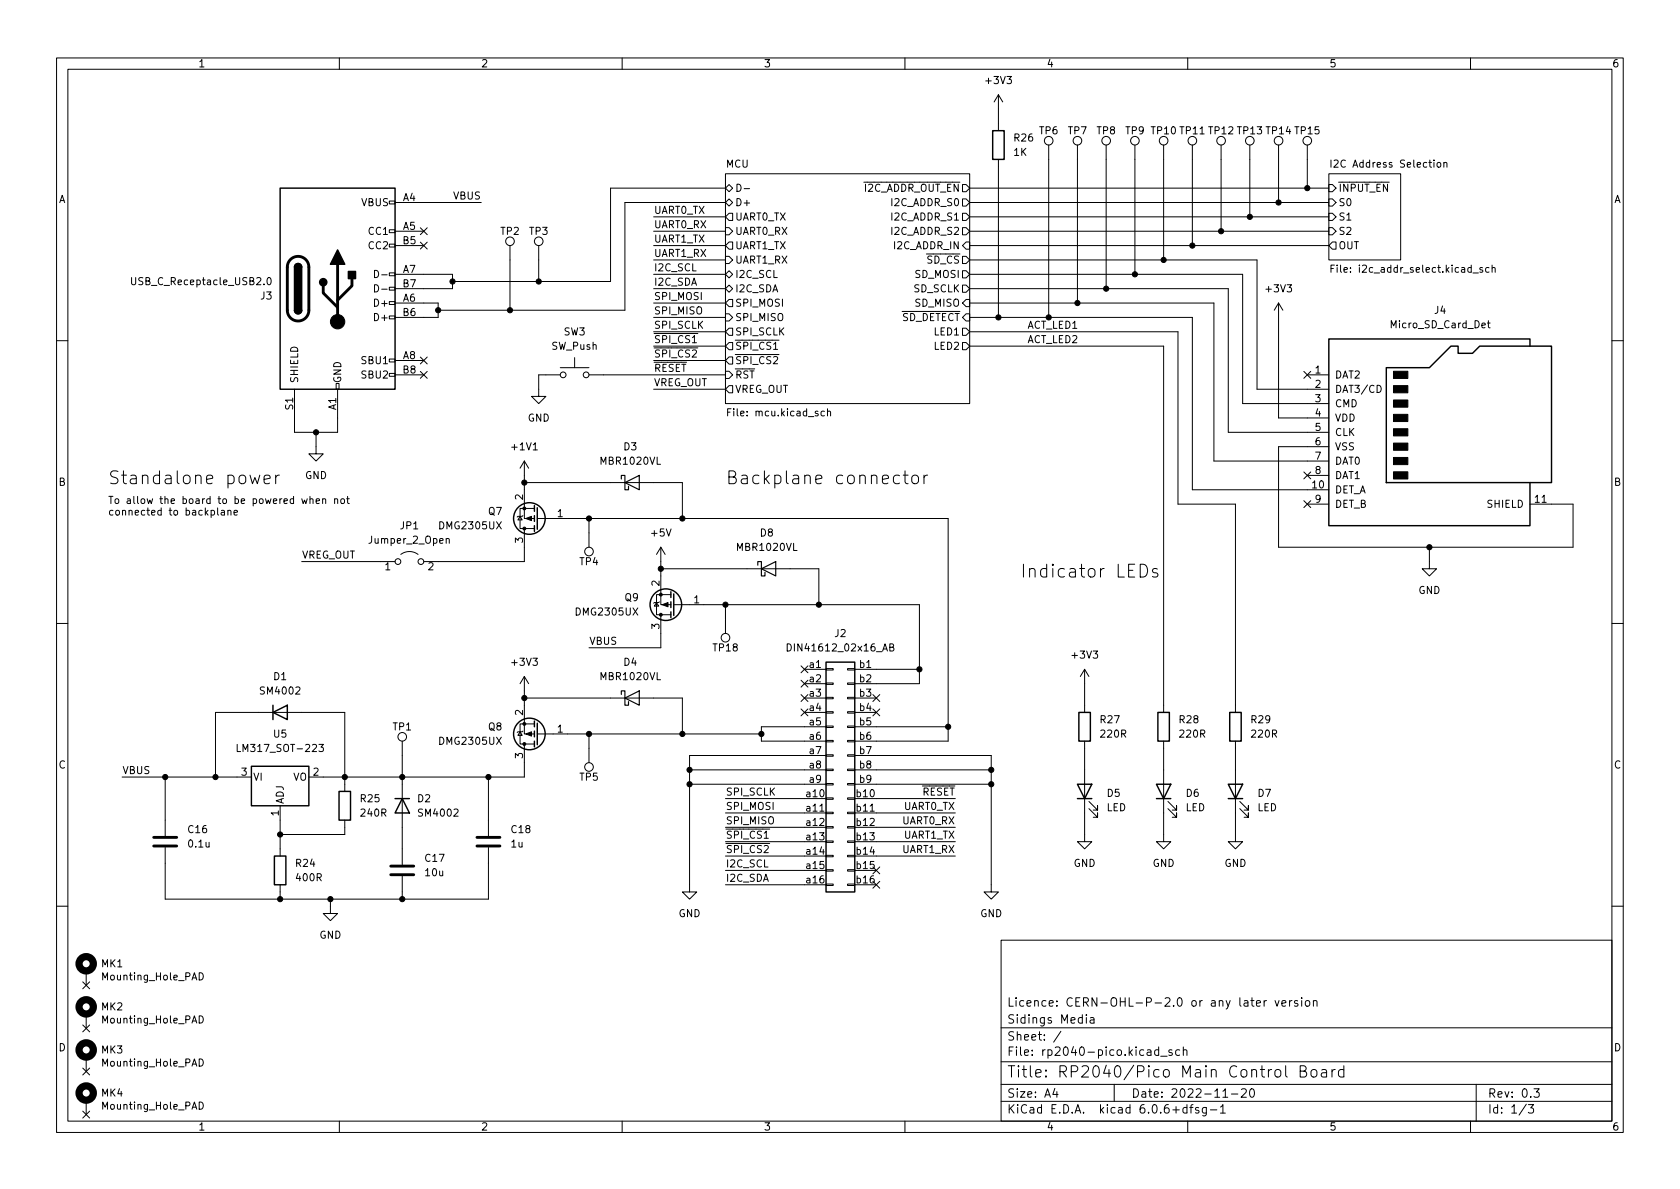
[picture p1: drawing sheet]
<svg xmlns="http://www.w3.org/2000/svg" width="297mm" height="210mm" viewBox="0 0 297 210" stroke-linecap="round" stroke-linejoin="round" font-family="sans-serif">
<g fill="none" stroke="#000" stroke-width=".18">
<path d="M10 10.2h277v190.1h-277zM12 12.2h273v186.1h-273zM60 10.2v2M110 10.2v2M160 10.2v2M176.5 16.8l-.7 1.2M176.5 16.8v6.3M176.5 16.8l.8 1.2M210 10.2v2M260 10.2v2M68.8 35.6h1v.5h-1zM69.8 35.8h15.3"/>
<path d="M115.6 38.3h12.7M128.3 30.7h43.1v40.7h-43.1zM128.3 35.8l.6-.6 .6 .6-.6 .6zM128.3 33.3l.6-.7 .6 .7-.6 .6zM128.3 35.8h-17.8v19.1h-33M128.3 33.3h-20.4v16.5h-27.9M128.9 37.7h.6v1.3h-.6l-.6-.7zM130.3 32.6a.64 .64 0 0 1 .7 .6 .64 .64 0 0 1-.7 .6zM131.6 33.4h.9M170.2 37.7h.6l.6 .6-.6 .7h-.6zM170.2 32.6h.6l.6 .7-.6 .6h-.6zM170.2 35.2h.6l.6 .6-.6 .6h-.6z"/>
<path d="M171.4 35.8h63.5M171.4 33.3h63.5M171.4 38.3h63.5M176.5 28.2v27.9M185.4 25.6v30.5M190.5 25.6v28M195.6 25.6v25.4M200.7 25.6v22.9M205.7 25.6v20.4M210.8 25.6v17.8M215.9 25.6v15.3M221 25.6v12.7"/>
<path d="M226.1 25.6v10.2M231.1 25.6v7.7M234.9 30.7h12.7v15.3h-12.7zM234.9 32.6h.7l.6 .7-.6 .6h-.7zM234.9 35.2h.7l.6 .6-.6 .6h-.7zM234.9 37.7h.7l.6 .6-.6 .7h-.7zM235.3 28.3v1.3M254.1 28.8l.2-.1 .4 .1v.5l-.1 .2-.3 .1-.2-.2zM255.3 28.8l.2-.1 .3 .1v.8M255.3 28.7v.9M23.3 49.1v1l.2 .3 .4-.1 .1-.2v-1M47.4 49.1h.1a.68 .68 0 0 1 .5 .6 .68 .68 0 0 1-.5 .7 .84 .84 0 0 1-.1-1.3z"/>
<path d="M66.2 47.8a.64 .64 0 0 1 .7 .6 .64 .64 0 0 1-.7 .7zM66.2 50.4a.64 .64 0 0 1 .7 .6 .64 .64 0 0 1-.7 .6zM67.5 48.6h1M67.5 51.1h1M68.8 55.9h1v.5h-1zM68.8 53.3h1v.5h-1zM68.8 50.8h1v.5h-1zM68.8 48.3h1v.5h-1zM68.8 43.2h1v.5h-1zM68.8 40.6h1v.5h-1zM69.8 40.9h5.1M69.8 53.6h7.7v2.5h-7.7"/>
<path d="M69.8 48.5h10.2v2.5h-10.2M69.8 43.4h5.1M74.3 42.8l1.2 1.2M74.3 40.3l1.2 1.2M75.5 42.8l-1.2 1.2M75.5 40.3l-1.2 1.2M90.2 43.4v11.5M95.2 43.4v6.4M115.6 40.9h12.7M115.6 53.6h12.7M115.6 48.5h12.7M115.6 43.4h12.7"/>
<path d="M115.6 56.1h12.7M115.6 51h12.7M115.6 46h12.7M115.6 58.7h12.7M128.3 40.3h.6l.6 .6-.6 .6h-.6zM128.3 45.3h.6l.6 .7-.6 .6h-.6zM128.3 51l.6-.6 .6 .6-.6 .7zM128.3 48.5l.6-.6 .6 .6-.6 .6zM128.3 55.5h.6l.6 .6-.6 .7h-.6zM128.9 53h.6v1.2h-.6l-.6-.6zM128.9 58h.6v1.3h-.6l-.6-.6zM128.9 42.8h.6v1.3h-.6l-.6-.7z"/>
<path d="M170.2 40.3h.6l.6 .6-.6 .6h-.6zM170.2 45.3h.6l.6 .7-.6 .6h-.6zM170.2 47.9h.6l.6 .6-.6 .6h-.6zM170.2 50.4h.6l.6 .6-.6 .7h-.6zM170.2 58h.6l.6 .7-.6 .6h-.6zM170.8 42.8h.6v1.3h-.6l-.6-.7zM170.8 53h.6v1.2h-.6l-.6-.6zM170.8 55.5h.6v1.3h-.6l-.6-.7zM171.4 40.9h63.5M171.4 53.6h43.2v27.9h20.3M171.4 48.5h48.3v22.9h15.2M171.4 43.4h63.5"/>
<path d="M171.4 56.1h39.4v30.5h24.1M171.4 51h45.8v25.4h17.7M171.4 58.7h36.9v30.4h10.1v36.9M171.4 46h50.8v22.8h12.7M226.1 53.6v20.3h8.8M226.1 53.6l-.8 1.3M226.1 53.6l.7 1.3M234.9 40.3h.7l.6 .6-.6 .6h-.7zM235.3 47.5h.5M235.6 42.8h.6v1.3h-.6l-.7-.7zM235.9 46.9h-.6v1.2M262.1 47.4l-.3-.1-.2 .2 .1 .2 .4 .1v.3h-.5"/>
<path d="M263 57.1h.5M263.2 56.7v1.1l.3 .2M263.3 47.4l-.4-.1-.2 .2 .1 .6h.5M263.8 47.4l.2-.1 .3 .1 .1 .7M263.8 46.9v1.2M10 60.2h2M52.1 68.8v7.6h7.6v-7.6M55.9 76.4v3.9h1.2l-1.2 1.2-1.3-1.2h1.3M59.4 67.8h.5v1h-.5zM68.8 66h1v.5h-1zM68.8 63.5h1v.5h-1zM69.8 66.3h5.1"/>
<path d="M69.8 63.7h5.1M74.3 65.7l1.2 1.2M74.3 63.1l1.2 1.3M75.5 65.7l-1.2 1.2M75.5 63.1l-1.2 1.3M99.1 66.3h-3.9v3.8h1.3l-1.3 1.3-1.2-1.3h1.2M99.1 65h5M101.6 63.2v1.8M104.1 66.3h24.2M115.6 63.7h12.7M115.6 68.8h12.7M115.6 61.2h12.7"/>
<path d="M128.3 65.7h.6l.6 .6-.6 .6h-.6zM128.7 72.9h.4M128.9 63.1h.6v1.3h-.6l-.6-.7zM128.9 60.6h.6v1.2h-.6l-.6-.6zM128.9 68.2h.6v1.3h-.6l-.6-.7zM129.3 72.3h-.6v1.2M145.8 72.8l-.4-.1-.2 .2 .1 .6h.5M146.3 72.8l.2-.1 .3 .1 .1 .7M146.3 72.3v1.2M170.2 60.6h.6l.6 .6-.6 .6h-.6zM171.4 61.2h34.3v64.8M230.5 65.7l1.2 1.2"/>
<path d="M231.1 66.3h3.8M231.7 65.7l-1.2 1.2M234.9 79h-8.8v17.8h52v-7.7h-7.6M243.5 68.1a.64 .64 0 0 1 .7 .7 .64 .64 0 0 1-.7 .6zM285 60.2h2M38.5 89.8v1.1l.2 .2M39.1 90.3h.5l.1 .8M39.7 90.5l-.4 .1-.2 .2 .2 .3 .4-.1M40.3 90.4l.2-.2 .3 .1v.8M40.3 90.2v.9M41.4 90.7l.6-.2-.1-.2-.3-.1-.2 .2v.6h.5M44.2 84l.4 1.5 .5-1 .4 1 .4-1.5"/>
<path d="M46.7 84.8l1.1-.2-.1-.5-.7-.1-.3 .3 .1 1.1 .2 .1 .7-.1M48.7 84v1.5M49.4 84a.58 .58 0 0 0-.7 .5M53.3 99.3h16.5M53.4 88.2l.2 .8 .2-.6 .3 .6 .2-.8M54.8 88.3l.2-.1 .3 .1 .1 .7M54.8 87.8v1.2M55.9 88.6l.6-.1-.1-.2-.3-.1-.2 .2 .1 .6h.4M57 88.3l.2-.1 .3 .1 .1 .7M57 88.2v.8M59.2 88.3l.1-.1 .3 .1 .1 .7M59.2 88.2v.8"/>
<path d="M60.4 88.3l.3-.1 .2 .2v.4l-.2 .2h-.3l-.1-.2zM61.3 88.2h.5M61.5 87.8v1.1l.3 .1M70.9 98a2.54 2.54 0 0 1 3 0M78.9 95.3l.2-.1 .3 .1v.8M91.9 91.3l.4 .6h-.7zM92.5 91.2l-.2 .1h-.7l-.2 .1M92.7 81.5v10.2h1.8M92.7 81.5l-.8 1.3M92.7 93.5v5.8h-17.8M92.7 81.5l.8 1.3M92.7 85.3h27.9v6.4"/>
<path d="M94.5 89.9h-2.6v3.6h2.6M95 91.7h72.6v39.4h-16.5M104.1 91.7v5.1M116.8 96.8v10.1h1.8M116.8 96.8l-.7 1.2M116.8 96.8l.8 1.2M159 84.1l-.6-.1-.4 .5v.6l.2 .3 .2 .1 .6-.1M159.7 84h.9M160 83.3v1.9l.1 .2 .5 .1M161.3 84.2a.62 .62 0 0 1 .6-.2 .62 .62 0 0 1 .5 .5v.6a.62 .62 0 0 1-.6 .5 .62 .62 0 0 1-.6-.5zM163.4 84v1.5M164 84a.58 .58 0 0 0-.6 .5"/>
<path d="M201.6 99.8a1.2 1.2 0 0 1 1.3 .7 1.2 1.2 0 0 1-.4 1.4l-.9 .1zM230.5 83.5l1.2 1.2M230.5 88.5l1.2 1.3M231.1 89.1h3.8M231.1 84.1h3.8M231.7 83.5l-1.2 1.2M231.7 88.5l-1.2 1.3M252.7 96.8v3.8h1.3l-1.3 1.2-1.2-1.2h1.2M10 110.2h2M92.7 119.6v10.2h1.8M92.7 119.6l-.8 1.3M92.7 119.6l.8 1.3"/>
<path d="M116.1 106.5l.4 .7h-.8zM116.6 106.4l-.1 .1h-.8l-.1 .2M116.8 108.7v5.8h-12.7M116.8 100.6h28v6.3M118.6 105.2h-2.5v3.5h2.5M119.1 106.9h43.5v14h-11.5M128.3 106.9v5.1M139.2 113.9a.64 .64 0 0 1 .7 .6 .64 .64 0 0 1-.7 .6zM141.6 117.7l1.2 1.3M142.2 118.4h3.8M142.8 117.7l-1.2 1.3M146 118.2h1.3v.3h-1.3z"/>
<path d="M149.9 118.2h1.2v.3h-1.2zM151.1 118.4h11.5M157.3 114.5l.6-.1 .1-.2-.1-.2-.6-.1v1.2h.5l.2-.1 .1-.3-.3-.2M191.8 118.4v7.6M191.8 118.4l-.8 1.2M191.8 118.4l.7 1.2M204.6 100.6l-.5-.1-.3 .4 .1 .3 .7 .2 .1 .2-.1 .3-.2 .1-.6-.1M285 110.2h2M21.6 137.4h22.8M29.2 137.4v10.4M38.1 137.4v-11.4h22.9v13.9M41.9 131.6v1.3h.6"/>
<path d="M56.4 131.6h.8l-.4 .5 .3 .1v.6l-.2 .1-.5-.1M71.1 131.1v21.8M86.4 137.4v10.4M91.9 129.4l.4 .6h-.7zM92.5 129.3l-.2 .1h-.7l-.2 .1M92.7 123.4h27.9v6.4M92.7 131.6v5.8h-38.1M94.5 128h-2.6v3.6h2.6M95 129.8h39.6M104.1 129.8v5.1M121.9 136.1h24.1M121.9 138.7h24.1"/>
<path d="M141.6 122.8l1.2 1.2M141.6 120.3l1.2 1.2M141.6 125.4l1.2 1.2M142.2 123.4h3.8M142.2 120.9h3.8M142.2 126h3.8M142.8 122.8l-1.2 1.2M142.8 120.3l-1.2 1.2M142.8 125.4l-1.2 1.2M146 138.6h1.3v.2h-1.3zM146 136h1.3v.3h-1.3zM146 133.5h1.3v.2h-1.3z"/>
<path d="M146 130.9h1.3v.3h-1.3zM146 128.4h1.3v.2h-1.3zM146 125.9h1.3v.2h-1.3zM146 123.3h1.3v.3h-1.3zM146 120.8h1.3v.2h-1.3zM146 133.6h-24.1v24.1h1.3l-1.3 1.3-1.3-1.3h1.3M146 128.5h-11.4v2.6h11.4M149.9 138.6h1.2v.2h-1.2zM149.9 136h1.2v.3h-1.2zM149.9 133.5h1.2v.2h-1.2zM149.9 130.9h1.2v.3h-1.2zM149.9 128.4h1.2v.2h-1.2z"/>
<path d="M149.9 125.9h1.2v.2h-1.2zM149.9 123.3h1.2v.3h-1.2zM149.9 120.8h1.2v.2h-1.2zM151.1 133.6h24.2v24.1h1.2l-1.2 1.3-1.3-1.3h1.3M151.1 123.4h3.8M151.1 126h3.8M151.1 128.5h16.5M151.1 136.1h24.2M151.1 138.7h24.2M154.3 125.4l1.2 1.2M154.3 122.8l1.2 1.2M155.5 125.4l-1.2 1.2"/>
<path d="M155.5 122.8l-1.2 1.2M191.8 131.1v17.7h1.2l-1.2 1.3-1.3-1.3h1.3M205.7 131.1v17.7h1.3l-1.3 1.3-1.2-1.3h1.2M218.4 131.1v17.7h1.3l-1.3 1.3-1.2-1.3h1.2M29.2 149.9v9.1h57.2v-9.1M49.5 142.5v8.9M49.5 156.5v2.5M58.4 159v2.5h1.3l-1.3 1.3-1.3-1.3h1.3M61 145v2.6h-11.5M71.1 154.9v4.1M128.3 141.2h17.7M128.3 143.8h17.7"/>
<path d="M128.3 146.3h17.7M128.3 148.8h17.7M128.3 151.4h17.7M128.3 153.9h17.7M128.3 156.5h17.7M146 156.3h1.3v.3h-1.3zM146 153.8h1.3v.2h-1.3zM146 151.3h1.3v.2h-1.3zM146 148.7h1.3v.3h-1.3zM146 146.2h1.3v.2h-1.3zM146 143.6h1.3v.3h-1.3zM146 141.1h1.3v.2h-1.3z"/>
<path d="M149.9 156.3h1.2v.3h-1.2zM149.9 153.8h1.2v.2h-1.2zM149.9 151.3h1.2v.2h-1.2zM149.9 148.7h1.2v.3h-1.2zM149.9 146.2h1.2v.2h-1.2zM149.9 143.6h1.2v.3h-1.2zM149.9 141.1h1.2v.2h-1.2zM151.1 141.2h17.8M151.1 143.8h17.8M151.1 146.3h17.8M151.1 148.8h17.8M151.1 151.4h17.8"/>
<path d="M151.1 153.9h3.8M151.1 156.5h3.8M154.3 153.3l1.2 1.2M154.3 155.8l1.2 1.3M155.5 153.3l-1.2 1.2M155.5 155.8l-1.2 1.3M192.5 143l1.6 1.5v-.7v.7h-.8M192.5 141.7l1.6 1.6v-.8v.8h-.8M206.5 143l1.5 1.5v-.7v.7h-.7M206.5 141.7l1.5 1.6v-.8v.8h-.7M219.2 143l1.5 1.5v-.7v.7h-.7M219.2 141.7l1.5 1.6v-.8v.8h-.7"/>
<path d="M10 160.2h2M14.6 173.6l1.2 1.2M15.2 171.7v2.5M15.2 179.3v2.6M15.8 173.6l-1.2 1.2M35.2 172a.64 .64 0 0 1 .7 .7 .64 .64 0 0 1-.7 .6zM35.2 179.6a.64 .64 0 0 1 .7 .7 .64 .64 0 0 1-.7 .6zM177 166.3h108v32h-108zM192.1 179.4v.2M192.1 179.9v1M222.1 177.4l.8-.1-.1-.3-.4-.1-.3 .2 .1 .8h.6M223.5 176.9v1"/>
<path d="M223.9 176.9l-.3 .1-.1 .2M225.4 176.9l.4 1 .3-1M226.6 177.4l.8-.1-.1-.3-.4-.1-.3 .2 .1 .8h.6M228 176.9v1M228.4 176.9l-.3 .1-.1 .2M229.4 177l-.3-.1-.2 .2v.3l.5 .1v.4h-.5M230.1 176.4v.2M230.1 176.9v1M230.9 177l.4-.1 .3 .3v.4l-.3 .3h-.4l-.1-.3v-.4zM232.2 177.1l.2-.2 .4 .1 .1 .9M232.2 176.9v1M285 160.2h2"/>
<path d="M14.6 181.2l1.2 1.3M14.6 196.5l1.2 1.2M14.6 188.9l1.2 1.2M15.2 186.9v2.6M15.2 194.6v2.5M15.8 181.2l-1.2 1.3M15.8 196.5l-1.2 1.2M15.8 188.9l-1.2 1.2M35.2 187.3a.64 .64 0 0 1 .7 .6 .64 .64 0 0 1-.7 .6zM35.2 194.9a.64 .64 0 0 1 .7 .6 .64 .64 0 0 1-.7 .6zM60 198.3v2M110 198.3v2"/>
<path d="M160 198.3v2M177 194.8h108M177 191.8h108M177 187.8h108M177 181.8h108M186.5 192.5l-.4 1h1M186.9 193v1M187.6 182.4l-1.3 1.9M192.8 180h.6v.9M193.4 180.3l-.5 .1a.29 .29 0 0 0-.2 .2 .29 .29 0 0 0 .2 .3h.5M197 191.8v3M204.9 185.7l-.5-.1-.3 .3v.4l.2 .3h.6"/>
<path d="M204.9 185.1v1.5M205.2 186.8h1.2M207.2 185.7l-.3-.1-.3 .2 .1 .3 .5 .1v.4h-.6M208.6 185.7l-.5-.1-.2 .3v.4l.1 .3h.6M209.2 185.8l.2-.2 .4 .1 .1 .9M209.2 185.1v1.5M209.9 195.9l-.5-.1-.3 .3v.4l.2 .3h.6M209.9 195.3v1.5M210 198.3v2M210.4 195.8h.5M210.9 195.3l-.3 .2v1.3M211.9 195.9l-.3-.1-.2 .2v.3l.5 .1v.4h-.5"/>
<path d="M213.3 195.8v1.2l-.3 .3h-.4M213.3 195.9l-.4-.1-.3 .3v.4l.1 .3h.6M214 196.3h1.1M215.8 195.8l.4-.5v1.5M215.8 196.8h.8M216.2 194h.9M217.7 193.5h1.2M219.5 192.7l.6-.2 .2 .2 .1 .3-1 1h1M221.1 192.7l.2-.2a.81 .81 0 0 1 .6 .7 .81 .81 0 0 1-.3 .8h-.2a.81 .81 0 0 1-.3-1.3zM227.3 188.5v1.7l.3 .3M229.9 189.4h.7a.49 .49 0 0 0 .3-.5 .49 .49 0 0 0-.3-.4h-.7v2h.7a.53 .53 0 0 0 .4-.6 .53 .53 0 0 0-.4-.5M232 189.2a.54 .54 0 0 1 .8 .3v.6a.54 .54 0 0 1-.5 .4 .54 .54 0 0 1-.5-.4v-.6z"/>
<path d="M233.7 189.2l.2-.1 .6 .1 .1 1.3M234.6 189.6l-.7 .1a.39 .39 0 0 0-.3 .4 .39 .39 0 0 0 .3 .4l.7-.1M235.5 189.1v1.4M236.1 189.1a.51 .51 0 0 0-.6 .4M237.6 189.2l-.6-.1-.4 .4v.6l.2 .3 .2 .1 .6-.1M237.6 188.5v2M260 198.3v2M261 191.8v6.5M269.9 195.3l-1.3 1.9M270.2 195.3h1l-.6 .6 .5 .1v.7l-.2 .1h-.5l-.2-.1M271.2 192.5h1l-.5 .6 .4 .1v.7l-.2 .1h-.5l-.2-.1"/>
<circle cx="185.4" cy="24.9" r=".76"/>
<circle cx="190.5" cy="24.9" r=".76"/>
<circle cx="195.6" cy="24.9" r=".76"/>
<circle cx="200.7" cy="24.9" r=".76"/>
<circle cx="205.7" cy="24.9" r=".76"/>
<circle cx="210.8" cy="24.9" r=".76"/>
<circle cx="215.9" cy="24.9" r=".76"/>
<circle cx="221" cy="24.9" r=".76"/>
<circle cx="226.1" cy="24.9" r=".76"/>
<circle cx="231.1" cy="24.9" r=".76"/>
<circle cx="90.2" cy="42.7" r=".76"/>
<circle cx="95.2" cy="42.7" r=".76"/>
<circle cx="99.6" cy="66.3" r=".51"/>
<circle cx="103.6" cy="66.3" r=".51"/>
<circle cx="70.4" cy="99.3" r=".51"/>
<circle cx="74.4" cy="99.3" r=".51"/>
<circle cx="104.1" cy="97.5" r=".76"/>
<circle cx="128.3" cy="112.8" r=".76"/>
<circle cx="71.1" cy="130.3" r=".76"/>
<circle cx="104.1" cy="135.6" r=".76"/>
</g>
<g fill="none" stroke="#000" stroke-width="1.3">
<circle cx="15.2" cy="170.4" r="1.27"/>
<circle cx="15.2" cy="178" r="1.27"/>
<circle cx="15.2" cy="185.7" r="1.27"/>
<circle cx="15.2" cy="193.3" r="1.27"/>
</g>
<path d="M109.9 84.7v-.6h.6v2.5h.6v-.6M110.5 85.3l2.5-1.2v2.5zM134 99.9v-.6h.6v2.5h.7v-.6M134.6 100.6l2.6-1.3v2.5zM109.9 122.8v-.6h.6v2.5h.6v-.6M110.5 123.4l2.5-1.2v2.5z" fill="none" stroke="#000" stroke-width=".2"/>
<g fill="none" stroke="#000" stroke-width=".25">
<path d="M49.5 33.3h20.3v35.5h-20.3zM175.5 23.1h2v5.1h-2zM52.1 54.9a.64 .64 0 0 0 .6 .6 .64 .64 0 0 0 .6-.6M52.1 47.2a.64 .64 0 0 1 .6-.6 .64 .64 0 0 1 .6 .6M245.1 65h7.6l3.8-3.8h1.3v1.3h2.5l1.3-1.3h12.7v24.1h-29.2zM270.5 61.2v-1.3h-35.6v33.1h35.6v-7.7M94.5 89.4v1M94.5 91.2v1M94.5 93v1M95 89.8v3.8M118.6 104.6v1.1M118.6 106.4v1"/>
<path d="M118.6 108.2v1M119.1 105v3.8M146 117.1h5.1v40.6h-5.1zM44.4 135.5h10.2v7h-10.2zM48.3 126l2.5-1.3v2.5zM48.3 124.7v2.5M59.9 139.9h2.1v5.1h-2.1zM94.5 127.5v1M94.5 129.3v1M94.5 131.1v1M95 127.9v3.8M190.5 138.7h2.5l-1.2 2.5z"/>
<path d="M190.8 126h2v5.1h-2zM204.5 138.7h2.5l-1.3 2.5zM204.7 126h2.1v5.1h-2.1zM217.2 138.7h2.5l-1.3 2.5zM217.4 126h2.1v5.1h-2.1zM48.5 151.4h2v5.1h-2zM69.8 141.2h2.6M71.1 141.2l1.3 2.6h-2.6zM190.5 141.2h2.5M204.5 141.2h2.5M217.2 141.2h2.5"/>
<circle cx="93.6" cy="91.7" r="2.79"/>
<circle cx="117.7" cy="106.9" r="2.79"/>
<circle cx="93.6" cy="129.8" r="2.79"/>
</g>
<g fill="#000" stroke="#000" stroke-width=".18">
<path d="M246.4 78.4h2.5v1.2h-2.5zM246.4 75.8h2.5v1.3h-2.5zM246.4 73.3h2.5v1.2h-2.5zM246.4 70.7h2.5v1.3h-2.5zM246.4 68.2h2.5v1.3h-2.5zM246.4 65.7h2.5v1.2h-2.5zM93 91.7l1-.4v.8zM246.4 83.4h2.5v1.3h-2.5zM246.4 80.9h2.5v1.3h-2.5zM117.1 106.9l1-.4v.8zM93 129.8l1-.4v.8z"/>
<circle cx="221" cy="38.3" r=".46"/>
<circle cx="226.1" cy="35.8" r=".46"/>
<circle cx="231.1" cy="33.3" r=".46"/>
<circle cx="59.7" cy="56.9" r="1.27"/>
<circle cx="77.5" cy="54.9" r=".46"/>
<circle cx="80" cy="49.8" r=".46"/>
<circle cx="90.2" cy="54.9" r=".46"/>
<circle cx="95.2" cy="49.8" r=".46"/>
<circle cx="176.5" cy="56.1" r=".46"/>
<circle cx="185.4" cy="56.1" r=".46"/>
<circle cx="190.5" cy="53.6" r=".46"/>
<circle cx="195.6" cy="51" r=".46"/>
<circle cx="200.7" cy="48.5" r=".46"/>
<circle cx="205.7" cy="46" r=".46"/>
<circle cx="210.8" cy="43.4" r=".46"/>
<circle cx="215.9" cy="40.9" r=".46"/>
<circle cx="55.9" cy="76.4" r=".46"/>
<circle cx="92.7" cy="85.3" r=".46"/>
<circle cx="92.7" cy="89.9" r=".25"/>
<circle cx="92.7" cy="93.5" r=".25"/>
<circle cx="104.1" cy="91.7" r=".46"/>
<circle cx="120.6" cy="91.7" r=".46"/>
<circle cx="252.7" cy="96.8" r=".46"/>
<circle cx="116.8" cy="100.6" r=".46"/>
<circle cx="116.8" cy="105.2" r=".25"/>
<circle cx="116.8" cy="108.7" r=".25"/>
<circle cx="128.3" cy="106.9" r=".46"/>
<circle cx="144.8" cy="106.9" r=".46"/>
<circle cx="162.6" cy="118.4" r=".46"/>
<circle cx="29.2" cy="137.4" r=".46"/>
<circle cx="38.1" cy="137.4" r=".46"/>
<circle cx="61" cy="137.4" r=".46"/>
<circle cx="71.1" cy="137.4" r=".46"/>
<circle cx="86.4" cy="137.4" r=".46"/>
<circle cx="92.7" cy="123.4" r=".46"/>
<circle cx="92.7" cy="128" r=".25"/>
<circle cx="92.7" cy="131.6" r=".25"/>
<circle cx="104.1" cy="129.8" r=".46"/>
<circle cx="120.6" cy="129.8" r=".46"/>
<circle cx="121.9" cy="138.7" r=".46"/>
<circle cx="121.9" cy="136.1" r=".46"/>
<circle cx="134.6" cy="129.8" r=".46"/>
<circle cx="167.6" cy="128.5" r=".46"/>
<circle cx="175.3" cy="138.7" r=".46"/>
<circle cx="175.3" cy="136.1" r=".46"/>
<circle cx="49.5" cy="147.6" r=".46"/>
<circle cx="49.5" cy="159" r=".46"/>
<circle cx="58.4" cy="159" r=".46"/>
<circle cx="71.1" cy="159" r=".46"/>
</g>
<path d="M51.4 45.9a1.91 1.91 0 0 1 2-.4 1.91 1.91 0 0 1 1.2 1.7v7.7a1.91 1.91 0 0 1-1.9 1.9 1.91 1.91 0 0 1-1.9-1.9v-7.8l.2-.7zM57.1 50.5v1.3l2.6 2.6M59.7 46.7v10.2M62.2 49.3v1.2l-2.5 2.6M27.2 149.6h4M27.2 148.1h4M69.1 154.7h4.1M69.1 153.2h4.1M84.3 149.6h4.1M84.3 148.1h4.1" fill="none" stroke="#000" stroke-width=".51"/>
<g fill="#000" stroke="#000" stroke-width=".25">
<path d="M52.1 54.9h1.2a.64 .64 0 0 1-.6 .6 .64 .64 0 0 1-.6-.6zM52.1 47.2h1.2v7.7h-1.2zM52.3 46.8a.64 .64 0 0 1 .6-.1 .64 .64 0 0 1 .4 .5h-1.2zM59.7 44.2l1.3 2.5h-2.6zM61.6 48h1.3v1.3h-1.3z"/>
<circle cx="57.1" cy="49.9" r=".63"/>
</g>
<g font-size="3.2">
<text x="19" y="85.6">Standalone power</text>
<text x="128.3" y="85.6">Backplane connector</text>
<text x="180.3" y="102.2">Indicator LEDs</text>
</g>
<text font-size="2.8" x="178" y="190.6">Title: RP2040/Pico Main Control Board</text>
<g font-size="2.1">
<text x="178" y="178">Licence: CERN-OHL-P-2.0 or any later version</text>
<text x="178" y="184">Sheet: /</text>
<text x="178" y="181">Sidings Media</text>
<text x="178" y="186.7">File: rp2040-pico.kicad_sch</text>
<text x="178" y="196.9">KiCad E.D.A. kicad 6.0.6+dfsg-1</text>
<text x="178" y="194.1">Size: A4</text>
<text x="200" y="194.1">Date: 2022-11-20</text>
<text x="263" y="194.1">Rev: 0.3</text>
<text x="263" y="196.9">Id: 1/3</text>
</g>
<g font-size="1.8">
<text x="35" y="11.9">1</text>
<text x="85" y="11.9">2</text>
<text x="135" y="11.9">3</text>
<text x="185" y="11.9">4</text>
<text x="235" y="11.9">5</text>
<text x="285" y="11.9">6</text>
<text x="174.4" y="14.9">+3V3</text>
<text x="183.8" y="23.7">TP6</text>
<text x="188.9" y="23.7">TP7</text>
<text x="194" y="23.7">TP8</text>
<text x="199" y="23.7">TP9</text>
<text x="203.6" y="23.7">TP10 TP11 TP12 TP13 TP14 TP15</text>
<text x="128.4" y="29.6">MCU</text>
<text x="179.3" y="27.6">1K</text>
<text x="179.4" y="25">R26</text>
<text x="236.2" y="29.6">I2C Address Selection</text>
<text x="10.3" y="35.9">A</text>
<text x="71.3" y="35.6">A4</text>
<text x="80.2" y="35.3">VBUS</text>
<text x="151.4" y="33.9">~{I2C_ADDR_OUT_EN}</text>
<text x="236.6" y="33.9">~{INPUT_EN}</text>
<text x="285.3" y="35.9">A</text>
<text x="63.9" y="36.4">VBUS</text>
<text x="65.3" y="41.5">CC1</text>
<text x="71.3" y="40.6">A5</text>
<text x="88.5" y="41.5">TP2</text>
<text x="93.6" y="41.5">TP3</text>
<text x="115.6" y="40.3">UART0_RX</text>
<text x="115.6" y="37.8">UART0_TX</text>
<text x="129.9" y="41.5">UART0_RX</text>
<text x="129.9" y="39">UART0_TX</text>
<text x="129.9" y="36.4">D+</text>
<text x="157.8" y="39">I2C_ADDR_S1</text>
<text x="157.8" y="41.5">I2C_ADDR_S2</text>
<text x="157.8" y="36.4">I2C_ADDR_S0</text>
<text x="236.6" y="36.4">S0</text>
<text x="236.6" y="41.5">S2</text>
<text x="236.6" y="39">S1</text>
<text x="65.3" y="44.1">CC2</text>
<text x="71.3" y="43.2">B5</text>
<text x="115.6" y="45.4">UART1_RX</text>
<text x="115.6" y="48">I2C_SCL</text>
<text x="115.6" y="42.9">UART1_TX</text>
<text x="129.9" y="46.6">UART1_RX</text>
<text x="129.9" y="44.1">UART1_TX</text>
<text x="158.2" y="44.1">I2C_ADDR_IN</text>
<text x="162.5" y="46.6">~{SD_CS}</text>
<text x="236.6" y="44.1">OUT</text>
<text x="23.8" y="50.4">USB_C_Receptacle_USB2.0</text>
<text x="46.1" y="53">J3</text>
<text x="71.3" y="53.3">A6</text>
<text x="71.3" y="48.3">A7</text>
<text x="71.3" y="50.8">B7</text>
<text x="115.6" y="53">SPI_MOSI</text>
<text x="115.6" y="50.5">I2C_SDA</text>
<text x="129.9" y="51.7">I2C_SDA</text>
<text x="129.9" y="49.1">I2C_SCL</text>
<text x="161.5" y="51.7">SD_SCLK</text>
<text x="161.8" y="49.1">SD_MOSI</text>
<text x="224" y="51.7">+3V3</text>
<text x="236.6" y="48.2">File: i2c_addr_select.kicad_sch</text>
<text x="66.5" y="54.2">D+</text>
<text x="66.5" y="56.8">D+</text>
<text x="71.3" y="55.9">B6</text>
<text x="99.7" y="59.3">SW3</text>
<text x="115.6" y="58.1">SPI_SCLK</text>
<text x="115.6" y="55.6">SPI_MISO</text>
<text x="129.9" y="54.2">SPI_MOSI</text>
<text x="129.9" y="59.3">SPI_SCLK</text>
<text x="129.9" y="56.8">SPI_MISO</text>
<text x="157.9" y="56.8">~{SD_DETECT}</text>
<text x="161.8" y="54.2">SD_MISO</text>
<text x="165.3" y="59.3">LED1</text>
<text x="181.6" y="58.1">ACT_LED1</text>
<text x="246.1" y="58">Micro_SD_Card_Det</text>
<text x="253.7" y="55.5">J4</text>
<text x="64.1" y="64.4">SBU1</text>
<text x="71.3" y="63.5">A8</text>
<text x="97.5" y="61.8">SW_Push</text>
<text x="115.6" y="65.7">~{RESET}</text>
<text x="115.6" y="63.2">~{SPI_CS2}</text>
<text x="115.6" y="60.7">~{SPI_CS1}</text>
<text x="129.9" y="64.4">~{SPI_CS2}</text>
<text x="129.9" y="61.8">~{SPI_CS1}</text>
<text x="165.3" y="61.8">LED2</text>
<text x="181.6" y="60.7">ACT_LED2</text>
<text x="52.7" y="67.8" transform="rotate(-90 52.7 67.8)">SHIELD</text>
<text x="60.3" y="67.8" transform="rotate(-90 60.3 67.8)">GND</text>
<text x="64.1" y="66.9">SBU2</text>
<text x="71.3" y="66">B8</text>
<text x="115.6" y="68.3">VREG_OUT</text>
<text x="129.9" y="66.9">~{RST}</text>
<text x="129.9" y="69.5">VREG_OUT</text>
<text x="232.6" y="66">1</text>
<text x="232.6" y="68.6">2</text>
<text x="232.6" y="71.1">3</text>
<text x="236" y="66.9">DAT2</text>
<text x="236" y="69.5">DAT3/CD</text>
<text x="51.8" y="72.4" transform="rotate(-90 51.8 72.4)">S1</text>
<text x="59.4" y="72.5" transform="rotate(-90 59.4 72.5)">A1</text>
<text x="93.3" y="74.5">GND</text>
<text x="129.3" y="73.6">File: mcu.kicad_sch</text>
<text x="232.6" y="73.7">4</text>
<text x="232.6" y="76.2">5</text>
<text x="236" y="72">CMD</text>
<text x="236" y="74.5">VDD</text>
<text x="236" y="77.1">CLK</text>
<text x="90.6" y="79.6">+1V1</text>
<text x="106.3" y="82.2">MBR1020VL</text>
<text x="110.3" y="79.6">D3</text>
<text x="232.6" y="78.7">6</text>
<text x="232.6" y="81.3">7</text>
<text x="232.6" y="83.8">8</text>
<text x="236" y="79.6">VSS</text>
<text x="236" y="82.2">DAT0</text>
<text x="10.3" y="85.9">B</text>
<text x="19" y="89.1">To allow the board to be powered when not</text>
<text x="53.9" y="84.7">GND</text>
<text x="92.5" y="88.4" transform="rotate(-90 92.5 88.4)">2</text>
<text x="232.1" y="86.4">10</text>
<text x="232.6" y="88.9">9</text>
<text x="236" y="87.2">DET_A</text>
<text x="236" y="84.7">DAT1</text>
<text x="236" y="89.8">DET_B</text>
<text x="263" y="89.8">SHIELD</text>
<text x="271.4" y="88.9">11</text>
<text x="285.3" y="85.9">B</text>
<text x="19" y="91.1">connected to backplane</text>
<text x="70.8" y="93.6">JP1</text>
<text x="77.9" y="93.6">DMG2305UX</text>
<text x="86.4" y="91.1">Q7</text>
<text x="92.5" y="96" transform="rotate(-90 92.5 96)">3</text>
<text x="98.6" y="91.4">1</text>
<text x="115.2" y="94.9">+5V</text>
<text x="134.4" y="94.9">D8</text>
<text x="53.3" y="98.8">VREG_OUT</text>
<text x="65.5" y="96.1">Jumper_2_Open</text>
<text x="68.1" y="100.8">1</text>
<text x="75.7" y="100.8">2</text>
<text x="102.5" y="99.9">TP4</text>
<text x="130.5" y="97.4">MBR1020VL</text>
<text x="110.5" y="106.3">Q9</text>
<text x="116.6" y="103.6" transform="rotate(-90 116.6 103.6)">2</text>
<text x="122.7" y="106.7">1</text>
<text x="250.8" y="105">GND</text>
<text x="102" y="108.8">DMG2305UX</text>
<text x="116.6" y="111.2" transform="rotate(-90 116.6 111.2)">3</text>
<text x="147.6" y="112.6">J2</text>
<text x="90.6" y="117.7">+3V3</text>
<text x="104.1" y="114">VBUS</text>
<text x="110.3" y="117.7">D4</text>
<text x="126.2" y="115.2">TP18</text>
<text x="139.9" y="115.2">DIN41612_02x16_AB</text>
<text x="143.2" y="118.1">a1</text>
<text x="152" y="118.1">b1</text>
<text x="189.7" y="116.5">+3V3</text>
<text x="46.2" y="122.8">SM4002</text>
<text x="48.4" y="120.3">D1</text>
<text x="106.3" y="120.3">MBR1020VL</text>
<text x="143.2" y="120.6">a2</text>
<text x="143.2" y="123.2">a3</text>
<text x="143.2" y="125.7">a4</text>
<text x="152" y="120.6">b2</text>
<text x="152" y="123.2">b3</text>
<text x="152" y="125.7">b4</text>
<text x="48.4" y="130.4">U5</text>
<text x="69.5" y="129.2">TP1</text>
<text x="77.9" y="131.7">DMG2305UX</text>
<text x="86.4" y="129.2">Q8</text>
<text x="92.5" y="126.5" transform="rotate(-90 92.5 126.5)">2</text>
<text x="98.6" y="129.5">1</text>
<text x="143.2" y="128.3">a5</text>
<text x="143.2" y="130.8">a6</text>
<text x="152" y="128.3">b5</text>
<text x="152" y="130.8">b6</text>
<text x="194.6" y="127.9">R27</text>
<text x="194.7" y="130.4">220R</text>
<text x="208.6" y="127.9">R28</text>
<text x="208.7" y="130.4">220R</text>
<text x="221.3" y="127.9">R29</text>
<text x="221.4" y="130.4">220R</text>
<text x="10.3" y="135.9">C</text>
<text x="21.6" y="136.9">VBUS</text>
<text x="42.7" y="137.2">3</text>
<text x="42.7" y="133">LM317_SOT-223</text>
<text x="55.4" y="137.2">2</text>
<text x="92.5" y="134.1" transform="rotate(-90 92.5 134.1)">3</text>
<text x="143.2" y="133.3">a7</text>
<text x="143.2" y="135.9">a8</text>
<text x="152" y="133.3">b7</text>
<text x="152" y="135.9">b8</text>
<text x="285.3" y="135.9">C</text>
<text x="44.7" y="138">VI</text>
<text x="50.2" y="142.2" transform="rotate(-90 50.2 142.2)">ADJ</text>
<text x="51.8" y="138">VO</text>
<text x="63.8" y="141.9">R25</text>
<text x="73.8" y="141.9">D2</text>
<text x="102.5" y="138">TP5</text>
<text x="128.3" y="140.7">SPI_SCLK</text>
<text x="128.3" y="143.2">SPI_MOSI</text>
<text x="142.7" y="141">a10</text>
<text x="142.7" y="143.5">a11</text>
<text x="143.2" y="138.4">a9</text>
<text x="151.5" y="141">b10</text>
<text x="151.5" y="143.5">b11</text>
<text x="152" y="138.4">b9</text>
<text x="159.8" y="143.2">UART0_TX</text>
<text x="161.6" y="140.7">~{RESET}</text>
<text x="195.6" y="143.4">LED</text>
<text x="195.8" y="140.9">D5</text>
<text x="209.6" y="143.4">LED</text>
<text x="209.7" y="140.9">D6</text>
<text x="222.3" y="143.4">LED</text>
<text x="222.4" y="140.9">D7</text>
<text x="33.3" y="147.3">C16</text>
<text x="33.4" y="149.9">0.1u</text>
<text x="49.3" y="144.3" transform="rotate(-90 49.3 144.3)">1</text>
<text x="63.9" y="144.4">240R</text>
<text x="74.2" y="144.4">SM4002</text>
<text x="90.4" y="149.9">1u</text>
<text x="90.5" y="147.3">C18</text>
<text x="128.3" y="148.3">~{SPI_CS1}</text>
<text x="128.3" y="145.8">SPI_MISO</text>
<text x="142.7" y="146">a12</text>
<text x="142.7" y="148.6">a13</text>
<text x="151.5" y="146">b12</text>
<text x="151.5" y="148.6">b13</text>
<text x="159.6" y="145.8">UART0_RX</text>
<text x="159.8" y="148.3">UART1_TX</text>
<text x="52.4" y="153.3">R24</text>
<text x="52.5" y="155.8">400R</text>
<text x="75.2" y="152.4">C17</text>
<text x="75.3" y="154.9">10u</text>
<text x="128.3" y="150.8">~{SPI_CS2}</text>
<text x="128.3" y="155.9">I2C_SDA</text>
<text x="128.3" y="153.4">I2C_SCL</text>
<text x="142.7" y="151.1">a14</text>
<text x="142.7" y="153.7">a15</text>
<text x="151.5" y="151.1">b14</text>
<text x="151.5" y="153.7">b15</text>
<text x="159.6" y="150.8">UART1_RX</text>
<text x="189.8" y="153.3">GND</text>
<text x="203.8" y="153.3">GND</text>
<text x="216.5" y="153.3">GND</text>
<text x="142.7" y="156.2">a16</text>
<text x="151.5" y="156.2">b16</text>
<text x="56.5" y="166">GND</text>
<text x="120" y="162.2">GND</text>
<text x="173.3" y="162.2">GND</text>
<text x="18" y="171">MK1</text>
<text x="18.3" y="173.3">Mounting_Hole_PAD</text>
<text x="18" y="178.7">MK2</text>
<text x="10.3" y="185.9">D</text>
<text x="18.3" y="181">Mounting_Hole_PAD</text>
<text x="285.3" y="185.9">D</text>
<text x="18" y="186.3">MK3</text>
<text x="18.3" y="188.6">Mounting_Hole_PAD</text>
<text x="18" y="193.9">MK4</text>
<text x="18.3" y="196.2">Mounting_Hole_PAD</text>
<text x="35" y="199.9">1</text>
<text x="85" y="199.9">2</text>
<text x="135" y="199.9">3</text>
<text x="185" y="199.9">4</text>
<text x="235" y="199.9">5</text>
<text x="285" y="199.9">6</text>
</g>
</svg>
